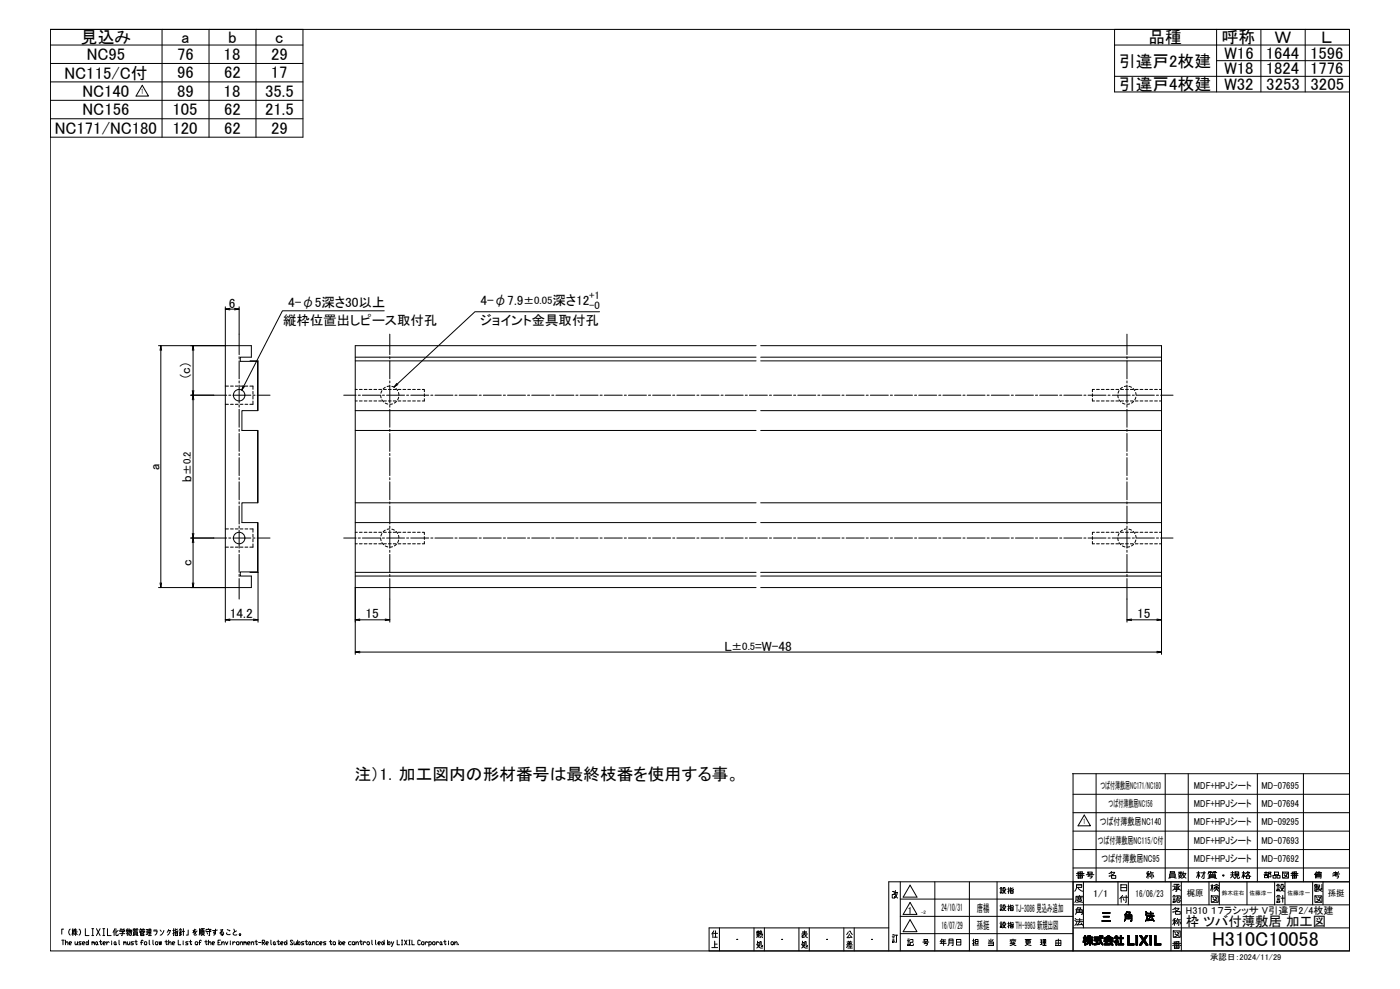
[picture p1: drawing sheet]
<svg xmlns="http://www.w3.org/2000/svg" width="841mm" height="594mm" viewBox="0 0 841 594" stroke-linecap="round" stroke-linejoin="round" font-family="sans-serif">
<!-- layer: TOS_WA -->
<g fill="none" stroke="#000" stroke-width=".6">
<path d="M30 18h781v553h-781zM644 465h166M645 465v106v-41h166h-277v41M645 477h166M658 465v65M700 465v65M714 465v65M755 465v65M783 465v65M645 499h166M645 488h166M645 510h166"/>
<path d="M811 510h.1M811 510v61h-385v-14h108M536 535h1v2h-1v2h1v-1M538 536v2l1 1M538 536h1M538 535l-1 2M539 536v2l-2 1M541 530v41M547 532l4 7h-8zM562 530v41M582 530v41M599 530v41"/>
<path d="M645 521h166M651 530v27M672 530v14M673 531h4v4h-4zM673 533h4M678 530v14M703 530v41M710 530v41M726 530v14M732 530v14M749 530v14M766 530v14"/>
<path d="M772 530v14M789 530v14M795 530v14M38 558h-1v3M42 558a2.2 2.2 0 0 0 0 4M43 559h1M44 558v4M44 560h2M45 559h1M45 558l-1 1M45 558v4M48 558a2.2 2.2 0 0 1 0 4"/>
<path d="M51 558v4h2M55 558h1M56 558v4M58 558l2 4M60 558l-2 4M62 558h1M62 558v4M65 558v4h2M69 559v3M69 558l-1 2M70 558v4h1v-1M71 559l-1 1"/>
<path d="M72 559h3M72 559h3l-2 1v2M72 558l1 1M73 558v1M75 558l-1 1M76 558v1h1M76 559v1M76 558v4M77 559h2v2l-1 1M78 558l-1 2M78 559l-1 2M78 559v3"/>
<path d="M80 558h1M80 560h2v2h-2zM81 558v1M81 558h-1v1M82 558h1M82 558v1M83 558h-1l-1 1M84 558h1M84 560h2v1h-2zM84 558v1M85 558v1M85 559h.1"/>
<path d="M86 558h1M86 558l-1 1M86 558v1M88 560h1M88 558h1M88 558v3M89 558h2v2h-2zM89 559h2M90 558v4M92 559h2l-1 3M92 559h2M96 559h1"/>
<path d="M98 559l-1 2-1 1M101 558v1M104 559h1M104 558v4M105 558v1h2M107 558l-2 1M108 559v-1l1 1M108 559h1M108 559v3M109 559h2M110 558v4M113 559v3h-1"/>
<path d="M117 558l-1 2 1-1v2M118 558l-2 1M118 559l-1 2v1l1-1M120 558v4M120 558v3M121 558v4M121 558h2M121 559h2v2h-2zM121 559h2M122 558v1M124 559v-1h3v1M124 560h3"/>
<path d="M125 558h.1M126 559v3h-1M129 558v2h-1h1v1l-1 1M131 559h-3M132 559l2-1-2 3 2-1v2l-1-1 1 1M137 558l1 1M141 558v2M142 559l-1 1-1 1 1 1 1-1M429 559l-1 1v3M430 559v4M432 557v14M453 557v14"/>
<path d="M455 559h1M455 560v1M455 559v1h1M456 560v1v-1M456 560h2v2v-1M457 559l-1 3M459 557v14M480 557v14M482 560h3M483 559v2l-1 1M486 557v14M507 557v14"/>
<path d="M510 560l-1 1M510 559h1l1 2M513 557v14M541 550h104M541 540h104M547 542l4 7h-8zM547 552l4 8h-8zM645 557h166M645 544h166M37 565h2M38 565v3M39 567l1-1 1 2"/>
<path d="M39 565v3M42 567h1v-1h-1v1l1 1M44 561v-2l-1 2M44 561l1-1 1 1M45 566v2l2-1M47 566v2M49 566h-2l2 1-2 1M50 567h1v-1h-1v2h1M52 566l1 1-1 1v-1zM53 565v3M55 562h1M55 566h1v1"/>
<path d="M55 566v2M56 566h1v2M58 566h1l-1 2-1-1zM59 567v1M60 566h1M60 565v2l1 1v-1M62 562h1M62 567h1v-1h-1v1l1 1M64 566v2M66 566h-1l-1 1M67 565v1M67 566v2"/>
<path d="M69 566h1l-1 2v-1zM70 567v1M71 565l1 3M72 561h3M74 566h1v1M74 566v2M75 566h1v2M77 566v2l1-1M77 560l-1 1M78 566v2M80 566h-1l1 1-1 1M80 560h2"/>
<path d="M80 561h2M81 562h-1M81 566h1M82 565v2v1v-1M82 562h1M84 560v-1h3v1M84 561h2v1h-2zM84 561h.1M84 566h2M86 565h-1v3M87 566h1v2l-1-1zM89 561h-1"/>
<path d="M89 562h2M89 561h2M90 565v3M92 565v3M94 566h1l-1 2-1-1zM96 566v2v-2l1 2v-2M99 566h2M100 565v2v1l1-1M100 560l1-1h1l-1 3M101 567l1-1 1 2M101 565v3M104 567h1v-1h-1v1l1 1"/>
<path d="M105 560l-1 1M105 560h2v2h-2zM105 561h2M107 565v3h2M108 560h1M108 561v1M109 561h.1M109 561l-1 1M110 565v1M110 566v2M113 566h-1v1h1l-1 1M114 566h1"/>
<path d="M114 565v2l1 1v-1M118 566h1l-1 2-1-1zM119 566h2M121 565h-1v3M121 560h2M122 561l-1 1M122 561l1 1M123 566h1M124 565v2v1v-1M124 560l1 1M125 567l1-1 1 2M125 565v3"/>
<path d="M127 567h2v-1h-2v1l2 1M131 566h1M132 565h-1v3h1M133 567l1-1 1 2M133 566v2M135 566l1 2 1-2M136 560v1h1h1M138 565v1M138 566v2M140 566v2M141 566l-1 1M142 566h2l-1 2-1-1z"/>
<path d="M144 567l1-1 1 2M144 566v2M146 566h1v1M146 566v2M147 566h1v2M149 567h1v-1h-1v1l1 1M151 567l1-1v2M151 566v2M153 566h2M154 565v2v1l1-1M155 566h2M158 566h1v-1h-1v3"/>
<path d="M158 566l1 2M160 567h1v-1h-1v1l1 1M163 565v3M165 566v2l-1-1zM165 567l1 1M166 566h2M167 565v2l1 1v-1M169 567h1v-1h-1v1l1 1M171 566l1 1v1l-1-1zM172 565v3M176 565h-1h-1l2 2-1 1-1-1M177 566v2l1-1"/>
<path d="M178 566v2M179 565v3M180 566v2l-1-1zM183 566h-2l2 1-2 1M183 566h2M184 565v2v1l1-1M186 566h1l-1 2-1-1zM187 567v1M188 567l1-1v2M188 566v2M191 566h-1v2h1M192 567h1v-1h-1v1l1 1"/>
<path d="M196 566h-2l2 1-2 1M198 566h1M199 565v2v1v-1M200 566h2l-1 2-1-1zM204 565v3M204 566h1v2l-1-1zM206 567h1v-1h-1v2h1M211 566h-2l1 2h1M212 566h1v2l-1-1zM214 567l1-1v2M214 566v2M216 566h1"/>
<path d="M217 565v2v1v-1M218 566v2M220 566h-1l-1 1M221 566h1v2l-2-1zM223 565l1 3M226 565v3M227 567h1v-1h-1v2h1M230 566l1 1-1 1-1-1zM231 565v3M233 565v3M234 566v2l-1-1zM235 566l1 2"/>
<path d="M237 566l-2 2M239 565v3h1M241 565h1M241 568h1M242 565v3M243 565l1 3M244 565l-1 3M246 565h.1M246 568h.1M246 565v3M247 565v3h2M252 565h-1v3l1-1"/>
<path d="M254 566h1l-1 2-1-1zM255 566v2M257 566h-1l-1 1M258 566h1v2h-1M258 566v2M260 566h1v2l-1-1zM262 566v2M264 566h-1l-1 1M265 566v2l-1-1zM265 567l1 1M266 566h2M267 565v2l1 1v-1"/>
<path d="M269 565v1M269 566v2M271 566h1v2l-1-1zM273 567l1-1 1 2M273 566v2M275 567v1M428 569h3M428 560v1M429 561h2M429 563h2M429 567h2M429 565v4"/>
<path d="M443 564h.1M455 561h1M455 567l1 2h2M455 566h1l-1 3M455 565v3M455 562v1M455 561v1M456 562v1M456 562h-1M457 560v1M457 562v1M458 562v1"/>
<path d="M458 568h-1v-2h-1v3M470 564h.1M482 562v1M482 561h3M482 567l1 2h2M482 566h1l-1 3M482 565v3M483 561l2 2M484 563h-2M485 562h-1M485 568h-1v-2h-1v3M497 564h.1"/>
<path d="M509 568h3M509 566h3M509 567h3M509 569h3M510 568l-1 1M510 565v1M510 568h2M510 561l-1 2h2M510 566v2M511 568v1M511 562l1 1M511 565v1"/>
<path d="M524 564h.1M536 562h1M536 565h1v1h-1zM536 561h1M536 564h1M536 563h1M537 562h2M539 562v4h-1M541 561h104M651 563v1M651 565v1M651 564v2"/>
<path d="M651 563v2M652 562v1h1v1h-1l1 1v1l-1-1v3v-3l-1 1v-2v-1h1zM652 562v6M652 563v1M652 564v1M653 563v1M653 564v1M653 563v2M653 566v1M653 562h1v1v-1h1v1h1v1h-1h2v1h-1l1 3-2-2v2h-1v-2l-1 2 1-3h-1v-1h1h-1zM653 562v2M654 564v1"/>
<path d="M654 562v2M654 566v1M654 564v3M654 562v1M654 563v1M654 564v2M654 562v6M655 562v6M655 563v1M655 564v2M656 563v1M656 564v2"/>
<path d="M656 564v3M656 564v1M656 566v1M657 564v1M657 567v1M657 563h3v-1h1v1h2v1h-2l2 4-2-2-1-2h-3zM657 563v1M657 564h3v1h-1v2l2-1v1l-4 1v-1h2v-2h-2zM658 563v1M658 564v1M658 567v1M659 563v1"/>
<path d="M659 564v3M659 564v1M659 567h.1M660 563v1M660 564v1M660 567h.1M660 566v1M661 562v3M661 566v1M661 562v4M661 562v5M661 563v1"/>
<path d="M661 565v2M662 563v1M662 565v2M662 562h1v1h-1zM662 562v1M662 566v1M662 566v2M662 567v1M663 563l3-1 3 1v1h-5h-1zM663 565h6v1h-4v1h2v-1h1l1 2-1-1-5 1 1-2h-1zM663 563v1M663 565v1"/>
<path d="M663 567v1M664 565v1M664 567v1M664 563v1M664 566v2M664 565v3M664 564a1.7 1.7 0 0 1 2-1 1.7 1.7 0 0 1 2 1zM665 565v3M665 563v1M665 565v2M665 567v1M665 564h.1"/>
<path d="M665 565v1M665 562v1M666 564h.1M666 565v1M666 567v1M666 562v1M667 562v1M667 564h.1M667 565v1M667 567v1M667 563v1M667 566h.1"/>
<path d="M667 567h.1M667 566v1M668 563v1M668 565v1M668 566v1M668 566v2M668 567v1M669 563v1M669 565v1M669 567v1M669 566h.1M670 563v1"/>
<path d="M670 565v1M670 562l2 1-1 2 1 1h-1v2h-1v-2h-1l2-2h-1zM670 562v2M670 565v3M671 562v2M671 564v4M671 562v6M671 563v3M671 565v1M671 563v2M672 565v1M672 563v1"/>
<path d="M672 567v1M673 563v1M673 567v1M673 562h1v1h1v1h-1v3h1v1h-3v-1h1v-3h-1v-1h1zM673 562v6M674 562v6M674 563v1M674 567v1M675 563v1M675 567v1M677 562h1v5h3v1h-4zM677 562v6"/>
<path d="M678 562v6M679 567v1M680 567v1M681 567v1M682 562h1v6h-1zM682 562v6M683 562v6M685 562h1l1 2 1-2h2l-2 3 2 3h-2l-1-2-1 2h-2l2-3zM685 562h.1M685 567v1M685 562v1M685 566v2"/>
<path d="M686 562v2M686 566v2M686 566v1M686 565v2M686 563v1M686 563v4M687 563v3M687 564v2M688 563v4M688 563v2M688 565v2M688 563v1"/>
<path d="M688 566v1M688 562v2M688 566v2M689 566v2M689 562v1M689 567v1M689 562h.1M690 568h.1M691 562h1v6h-1zM691 562v6M692 562v6M694 562h1v5h2v1h-3z"/>
<path d="M694 562v6M695 567v1M696 567v1M697 567v1"/>
<circle cx="144" cy="561" r=".5"/>
</g>
<!-- layer: TOS_M1 -->
<g fill="none" stroke="#000" stroke-width=".6">
<path d="M30 18h152v64h-152zM97 18v64M126 18v64M154 18v64M670 18h141v37h-141zM731 18v37M757 18v37M784 18v37M30 27h152M30 38h152M670 27h141M731 36h80"/>
<path d="M30 49h152M85 51l4 7h-7zM670 46h141M30 60h152M30 71h152M135 184v24h-40M138 186h3M144 184v17M97 210v140M116 210v25M115 237h13M116 240v80"/>
<path d="M115 323h13M116 326v24M95 353h40v21M155 344v30M213 353v40M234 360v14M677 360v14M698 353v40M138 372h14M216 372h15M680 372h15M216 392h479"/>
<path d="M651 490l4 6h-7z"/>
</g>
<!-- layer: TOS_S1 -->
<g fill="none" stroke="#000" stroke-width=".6">
<path d="M135 208h16v7h-7v2h11v30h-10v12h10v43h-10v12h10v30h-11v2h7v7h-16zM213 215h241M213 217h241M454 208h-241v145h241M457 208h241v145h-241M457 215h241M457 217h241M213 247h241M213 259h241M457 247h241M457 259h241M213 302h241"/>
<path d="M213 314h241M457 302h241M457 314h241M213 344h241M213 346h241M457 344h241M457 346h241"/>
<circle cx="144" cy="237" r="3"/>
<circle cx="144" cy="323" r="3"/>
</g>
<!-- layer: 0 -->
<g fill="none" stroke="#000" stroke-width=".6">
<path d="M135 186h3M138 185l-3 1h3M141 185l3 1h-3M141 186h3M231 187h-61l-25 47M360 187h-75l-48 46M96 210l1-2v2M97 208v2M116 210v-2v2M116 208v2M116 235v2v-2M116 235v5"/>
<path d="M146 232l-1 2 2-2M238 230l-1 3 2-2M116 240v-3v3M116 326v-3v3M116 320v3v-3M116 320v6M96 350l1 3v-3M97 350v3M116 350v3v-3M116 350v3M135 372h3M138 372h-3l3 1"/>
<path d="M152 372h3l-3 1M152 372h3M213 372h3M216 372h-3l3 1M231 372h3l-3 1M231 372h3M677 372h3M680 372h-3l3 1M695 372h3l-3 1M695 372h3M213 392h3M216 391l-3 1h3"/>
<path d="M695 391l3 1h-3M695 392h3"/>
</g>
<!-- layer: TOS_S2 -->
<path d="M150 217h5v30M155 259v43M155 314v30h-5" fill="none" stroke="#000" stroke-width=".6"/>
<!-- layer: TOS_K2 -->
<g fill="none" stroke="#000" stroke-width=".6">
<path d="M135 232h2M138 232h2M141 232h2M144 232h2M147 232h2M150 232h2v2M152 235v2M152 238v2M213 234h2M216 234h2M219 234h1M222 234h1"/>
<path d="M225 234h1M228 234h1M229 237v2M229 235v1M230 234h2M231 233l-1 1M233 234h2M234 232h-1M235 232l2 1M236 234h2M238 233l1 2M239 234h2"/>
<path d="M239 236l1 1M239 239v1M242 234h2M245 234h2M248 234h2M251 234h1M254 234h1v1M255 237v1M255 239v2h-1M656 239v2h1M656 237v1M657 234h-1v1"/>
<path d="M659 234h1M662 234h1M665 234h1M667 234h2M670 234h2M672 237v2M672 235v1M673 234h2M674 233l-1 1M676 234h2M677 232h-2M678 232l2 1"/>
<path d="M679 234h2M681 233l1 2M682 234h2M682 236v1M682 239v1M685 234h2M688 234h1M691 234h1M694 234h1M697 234h1M135 243h2M138 243h2"/>
<path d="M141 243h2M144 243h2M147 243h2M152 241v2h-2M213 241h2M216 241h2M219 241h1M222 241h1M225 241h1M228 241h1M229 240l1 1M230 241h2"/>
<path d="M231 242l2 1M233 241h2M236 243h-2M236 241h2M238 241l-1 1M239 241h2M242 241h2M245 241h2M248 241h2M251 241h1M659 241h1M662 241h1"/>
<path d="M665 241h1M667 241h2M670 241h2M672 240l1 1M673 241h2M674 242l2 1M676 241h2M679 243h-2M679 241h2M681 241l-1 1M682 241h2M685 241h2"/>
<path d="M688 241h1M691 241h1M694 241h1M697 241h1M135 318h2M138 318h2M141 318h2M144 318h2M147 318h2M150 318h2v2M213 320h2M216 320h2"/>
<path d="M219 320h1M222 320h1M225 320h1M228 320h1M230 320h2M231 318l-1 1M233 320h2M234 318h-1M235 318h2M236 320h2M238 319l1 1M239 320h2"/>
<path d="M242 320h2M245 320h2M248 320h2M251 320h1M254 320h1v1M657 320h-1v1M659 320h1M662 320h1M665 320h1M667 320h2M670 320h2M673 320h2"/>
<path d="M674 318l-1 1M676 320h2M677 318h-2M678 318h2M679 320h2M681 319l1 1M682 320h2M685 320h2M688 320h1M691 320h1M694 320h1M697 320h1"/>
<path d="M135 329h2M138 329h2M141 329h2M144 329h2M147 329h2M152 321v2M152 324v1M152 327v2h-2M213 327h2M216 327h2M219 327h1M222 327h1"/>
<path d="M225 327h1M228 327h1M229 323v2M229 320v2M229 326l1 1M230 327h2M231 328l2 1M233 327h2M236 328l-2 1M236 327h2M238 327l-1 1M239 327h2"/>
<path d="M239 322l1 1M239 324v2M242 327h2M245 327h2M248 327h2M251 327h1M255 322v2M255 325v2h-1M656 322v2M656 325v2h1M659 327h1M662 327h1"/>
<path d="M665 327h1M667 327h2M670 327h2M672 323v2M672 320v2M672 326l1 1M673 327h2M674 328l2 1M676 327h2M679 328l-2 1M679 327h2M681 327l-1 1"/>
<path d="M682 327h2M682 322v1M682 324v2M685 327h2M688 327h1M691 327h1M694 327h1M697 327h1"/>
</g>
<!-- layer: TOS_K3 -->
<g fill="none" stroke="#000" stroke-width=".6">
<path d="M144 201v12M144 214v2M144 217v11M234 201v12M234 214v2M234 217v11M677 201v12M677 214v2M677 217v11M128 237h8M137 237h2M140 237h11"/>
<path d="M144 229v1M144 231v11M152 237h1M154 237h8M206 237h8M215 237h1M218 237h10M230 237h1M232 237h11M234 229v1M234 231v11M244 237h2"/>
<path d="M247 237h11M259 237h1M261 237h11M273 237h2M276 237h11M288 237h1M290 237h11M302 237h2M305 237h11M317 237h1M319 237h11M331 237h2"/>
<path d="M334 237h11M346 237h1M348 237h11M361 237h1M363 237h11M375 237h1M378 237h10M390 237h1M392 237h11M404 237h1M407 237h10M419 237h1"/>
<path d="M421 237h11M433 237h1M436 237h10M448 237h1M450 237h11M462 237h1M465 237h11M477 237h1M479 237h11M491 237h2M494 237h11M506 237h1"/>
<path d="M508 237h11M520 237h2M523 237h11M535 237h1M537 237h11M549 237h2M552 237h11M564 237h1M566 237h11M578 237h2M581 237h11M593 237h1"/>
<path d="M595 237h11M608 237h1M610 237h11M622 237h1M625 237h10M637 237h1M639 237h11M651 237h1M654 237h10M666 237h1M668 237h11M677 229v1"/>
<path d="M677 231v11M680 237h1M683 237h10M695 237h1M697 237h8M144 243v2M144 246v11M144 258v1M234 243v2M234 246v11M234 258v1M677 243v2"/>
<path d="M677 246v11M677 258v1M144 260v11M144 272v2M144 275v11M234 260v11M234 272v2M234 275v11M677 260v11M677 272v2M677 275v11M144 287v1"/>
<path d="M144 289v11M234 287v1M234 289v11M677 287v1M677 289v11M144 301v2M144 304v11M144 316v1M144 318v11M234 301v2M234 304v11M234 316v1"/>
<path d="M234 318v11M677 301v2M677 304v11M677 316v1M677 318v11M128 323h8M137 323h2M140 323h11M144 331v1M144 333v11M152 323h1M154 323h8"/>
<path d="M206 323h8M215 323h1M218 323h10M230 323h1M232 323h11M234 331v1M234 333v11M244 323h2M247 323h11M259 323h1M261 323h11M273 323h2"/>
<path d="M276 323h11M288 323h1M290 323h11M302 323h2M305 323h11M317 323h1M319 323h11M331 323h2M334 323h11M346 323h1M348 323h11M361 323h1"/>
<path d="M363 323h11M375 323h1M378 323h10M390 323h1M392 323h11M404 323h1M407 323h10M419 323h1M421 323h11M433 323h1M436 323h10M448 323h1"/>
<path d="M450 323h11M462 323h1M465 323h11M477 323h1M479 323h11M491 323h2M494 323h11M506 323h1M508 323h11M520 323h2M523 323h11M535 323h1"/>
<path d="M537 323h11M549 323h2M552 323h11M564 323h1M566 323h11M578 323h2M581 323h11M593 323h1M595 323h11M608 323h1M610 323h11M622 323h1"/>
<path d="M625 323h10M637 323h1M639 323h11M651 323h1M654 323h10M666 323h1M668 323h11M677 331v1M677 333v11M680 323h1M683 323h10M695 323h1"/>
<path d="M697 323h8M144 345v1M144 348v12M234 345v1M234 348v12M677 345v1M677 348v12"/>
</g>
<text font-size="12.1" x="728" y="568">H310C10058</text>
<g font-size="10.1">
<text x="49" y="26">見込み</text>
<text x="109" y="26">a</text>
<text x="137" y="26">b</text>
<text x="165" y="26">c</text>
<text x="690" y="26">品種</text>
<text x="734" y="26">呼称</text>
<text x="766" y="26">Ｗ</text>
<text x="794" y="26">Ｌ</text>
<text x="736" y="35">W16</text>
<text x="760" y="35">1644</text>
<text x="787" y="35">1596</text>
<text x="52" y="36">NC95</text>
<text x="106" y="36">76</text>
<text x="134" y="36">18</text>
<text x="163" y="36">29</text>
<text x="672" y="40">引違戸2枚建</text>
<text x="39" y="47">NC115/C付</text>
<text x="106" y="47">96</text>
<text x="135" y="47">62</text>
<text x="163" y="47">17</text>
<text x="736" y="45">W18</text>
<text x="760" y="45">1824</text>
<text x="787" y="45">1776</text>
<text x="736" y="54">W32</text>
<text x="761" y="54">3253</text>
<text x="787" y="54">3205</text>
<text x="49" y="58">NC140</text>
<text x="106" y="58">89</text>
<text x="134" y="58">18</text>
<text x="159" y="58">35.5</text>
<text x="672" y="54">引違戸4枚建</text>
<text x="50" y="69">NC156</text>
<text x="104" y="69">105</text>
<text x="135" y="69">62</text>
<text x="159" y="69">21.5</text>
<text x="33" y="80">NC171/NC180</text>
<text x="104" y="80">120</text>
<text x="135" y="80">62</text>
<text x="163" y="80">29</text>
<text x="213" y="469">注）1．加工図内の形材番号は最終枝番を使用する事。</text>
</g>
<text font-size="9.7" x="661" y="555">三 角 法</text>
<g font-size="8.1">
<text x="137" y="185">6</text>
<text x="173" y="184">4-φ5深さ30以上</text>
<text x="289" y="183">4-φ7.9</text>
<text x="332" y="183">深さ12</text>
<text x="170" y="195">縦枠位置出しピース取付孔</text>
<text x="288" y="195">ジョイント金具取付孔</text>
<text x="114" y="227" transform="rotate(-90 114 227)">(c)</text>
<text x="96" y="282" transform="rotate(-90 96 282)">a</text>
<text x="115" y="289" transform="rotate(-90 115 289)">b</text>
<text x="115" y="340" transform="rotate(-90 115 340)">c</text>
<text x="138" y="371">14.2</text>
<text x="220" y="371">15</text>
<text x="683" y="371">15</text>
<text x="435" y="391">L</text>
<text x="454" y="391">=W-48</text>
<text x="712" y="556">枠 ツバ付薄敷居 加工図</text>
</g>
<g font-size="7.9">
<text x="665" y="529">名 称</text>
<text x="718" y="529">材質・規格</text>
<text x="703" y="537">承</text>
<text x="726" y="537">検</text>
<text x="766" y="537">設</text>
<text x="788" y="537">製</text>
<text x="645" y="543">度</text>
<text x="671" y="543">付</text>
<text x="703" y="543">認</text>
<text x="766" y="543">計</text>
<text x="645" y="557">法</text>
<text x="703" y="557">称</text>
</g>
<g font-size="7.5">
<text x="646" y="529">番号</text>
<text x="701" y="529">員数</text>
<text x="758" y="529">部品図番</text>
<text x="788" y="529">備 考</text>
<text x="645" y="537">尺</text>
<text x="726" y="543">図</text>
<text x="789" y="543">図</text>
<text x="645" y="550">角</text>
<text x="703" y="550">名</text>
<text x="544" y="569">記 号</text>
<text x="563" y="569">年月日</text>
<text x="583" y="569">担 当</text>
<text x="605" y="569">変 更 理 由</text>
<text x="703" y="564">図</text>
<text x="703" y="571">番</text>
</g>
<g font-size="7.1">
<text x="599" y="538">設指</text>
<text x="599" y="548">設指</text>
</g>
<text font-size="6.6" x="599" y="558">設指</text>
<g font-size="6.4">
<text x="354" y="180">+1</text>
<text x="314" y="182">±0.05</text>
<text x="354" y="185">-0</text>
<text x="115" y="285" transform="rotate(-90 115 285)">±0.2</text>
<text x="439" y="390">±0.5</text>
<text x="566" y="548">24/10/31</text>
<text x="587" y="548">唐楊</text>
<text x="610" y="548">TJ-3086 見込み追加</text>
<text x="566" y="558">16/07/29</text>
<text x="587" y="558">孫挺</text>
<text x="610" y="558">TH-9963 新規出図</text>
</g>
<g font-size="6">
<text x="661" y="474">つば付薄敷居NC171/NC180</text>
<text x="717" y="474">MDF+HPJシート</text>
<text x="758" y="474">MD-07695</text>
<text x="666" y="485">つば付薄敷居NC156</text>
<text x="717" y="485">MDF+HPJシート</text>
<text x="758" y="485">MD-07694</text>
<text x="661" y="496">つば付薄敷居NC140</text>
<text x="717" y="496">MDF+HPJシート</text>
<text x="758" y="496">MD-09295</text>
<text x="659" y="507">つば付薄敷居NC115/C付</text>
<text x="717" y="507">MDF+HPJシート</text>
<text x="758" y="507">MD-07693</text>
<text x="662" y="518">つば付薄敷居NC95</text>
<text x="717" y="518">MDF+HPJシート</text>
<text x="758" y="518">MD-07692</text>
<text x="657" y="539">1/1</text>
<text x="682" y="539">16/06/23</text>
<text x="545" y="549">1</text>
<text x="712" y="549">H310 １７ラシッサ V引違戸2/4枚建</text>
</g>
<g font-size="5">
<text x="713" y="538">梶原</text>
<text x="798" y="538">孫挺</text>
<text x="727" y="576">承認日：2024/11/29</text>
</g>
<g font-size="4.7">
<text x="85" y="57">1</text>
<text x="651" y="495">1</text>
</g>
<g font-size="3.4">
<text x="734" y="538">鈴木荘右</text>
<text x="751" y="538">佐藤淳一</text>
<text x="774" y="538">佐藤淳一</text>
</g>
<text font-size="3" x="553" y="549">-2</text>
</svg>
